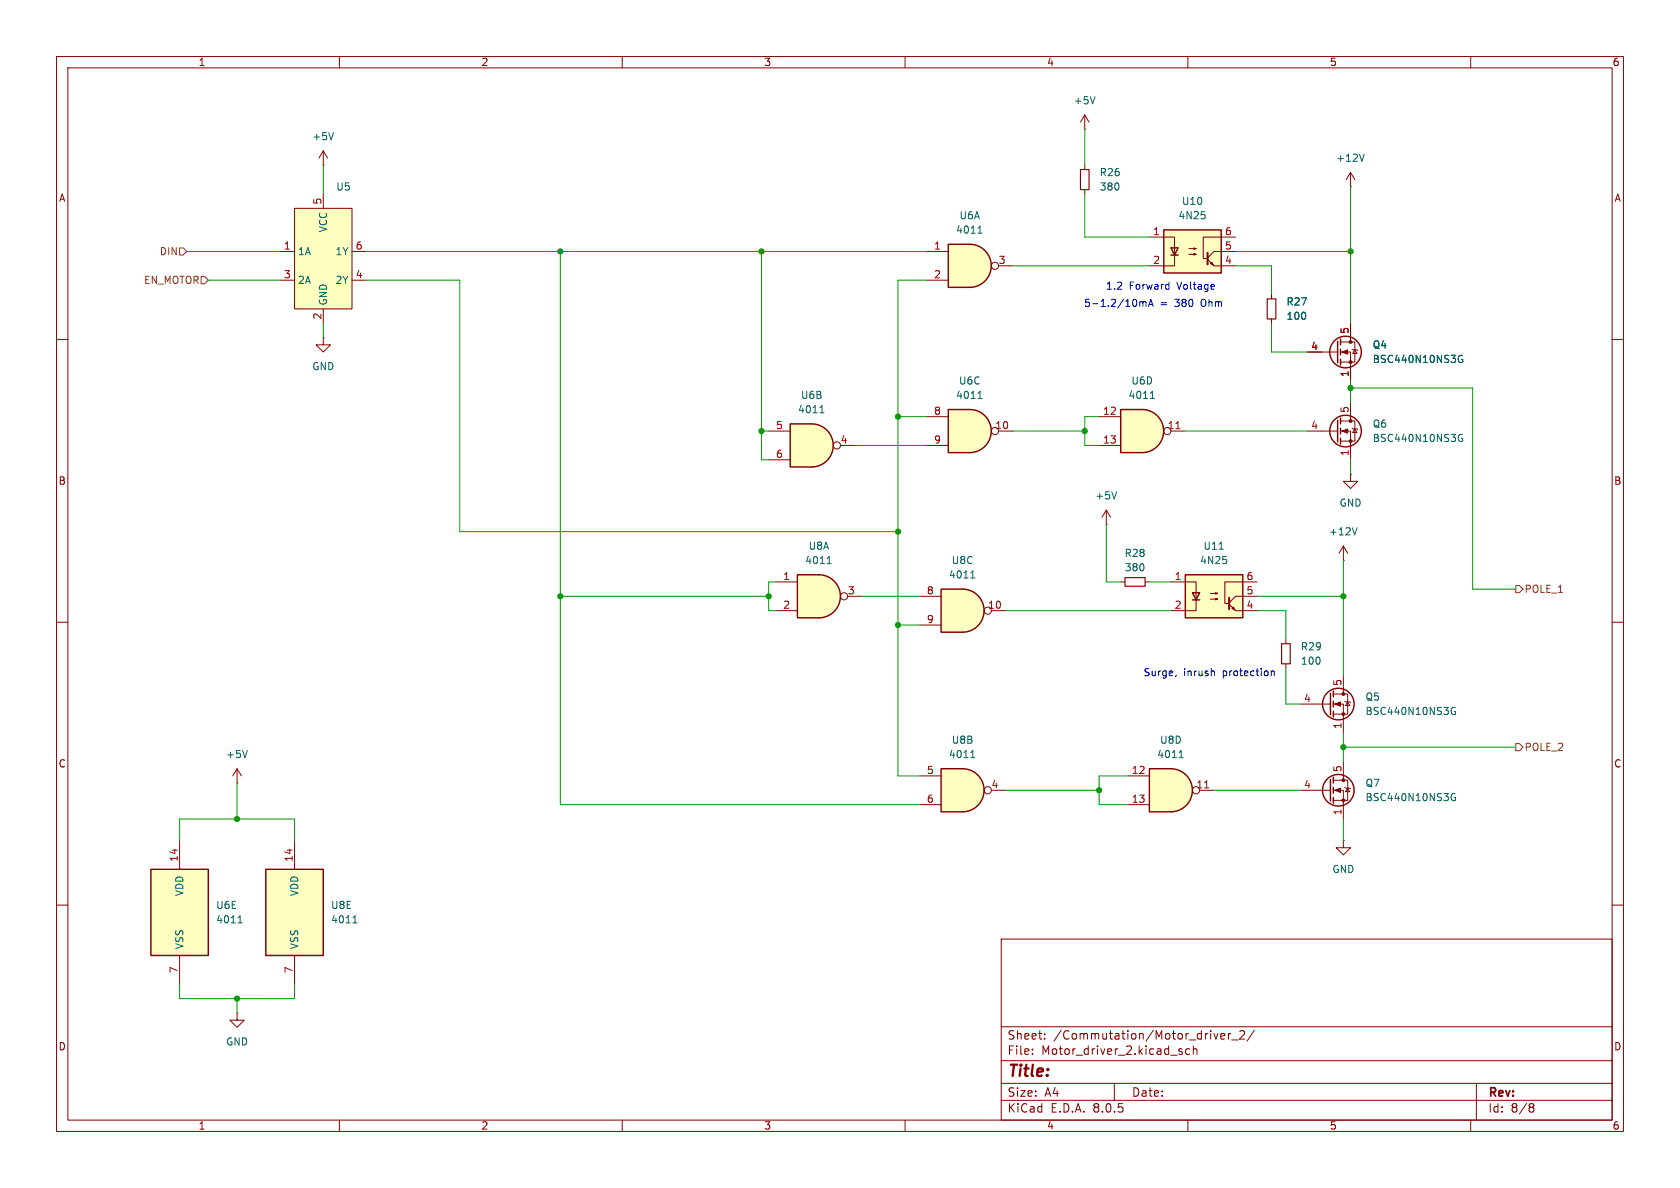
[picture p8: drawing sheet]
<svg xmlns="http://www.w3.org/2000/svg" width="297mm" height="210mm" viewBox="0 0 297 210" stroke-linecap="round" stroke-linejoin="round" font-family="sans-serif">
<g fill="none" stroke="#840000" stroke-width=".18">
<path d="M10 10h277v190h-277zM12 12h273v186h-273zM60 10v2M110 10v2M160 10v2M210 10v2M260 10v2M57.1 29.2h.1M57.1 26.7l-.7 1.2M57.1 26.7v2.5M57.1 26.7l.8 1.2M191.8 29.2v.8"/>
<path d="M191.8 33.5v.8M238.8 33h.1M238.8 30.5v2.5M238.8 30.5l-.8 1.3M238.8 30.5l.7 1.3M10 60h2M57.1 59.7v1.3h1.3l-1.3 1.2-1.2-1.2h1.2M57.1 59.7h.1M224.8 52.1v.7M224.8 56.4v.8M238.8 57.2v3.3M285 60h2"/>
<path d="M231.1 76.2h5.4M231.1 62.2h5.4M237 76.2h1.8v5.1M237 74.4h2.5v3.6h-2.5M237 62.2h1.8v5.1M237 60.5h2.5v3.5h-2.5M238.8 71.1v3.3M239 75.7l.1 .1h.8l.1 .1M239 61.7l.1 .1h.8l.1 .2M239.5 75.8l.4 .7h-.8zM239.5 61.8l.4 .7h-.8zM195.6 92.7h.1"/>
<path d="M195.6 90.2l-.8 1.2M195.6 90.2v2.5M195.6 90.2l.7 1.2M237.5 99.1h.1M237.5 96.5l-.8 1.3M237.5 96.5v2.6M237.5 96.5l.8 1.3M10 110h2M227.3 113v.8M227.3 117.3v.8M237.5 119.4v3.3M285 110h2"/>
<path d="M41.9 138.4h.1M41.9 135.9l-.8 1.3M41.9 135.9v2.5M41.9 135.9l.8 1.3M229.9 139.7h5.3M229.9 124.5h5.3M235.7 139.7h1.8v5.1M235.7 137.9h2.6v3.6h-2.6M235.7 124.5h1.8v5M235.7 122.7h2.6v3.5h-2.6M237.5 134.6v3.3M237.7 139.2l.2 .1h.7l.2 .1"/>
<path d="M237.7 124l.2 .1h.7l.2 .1M238.3 139.3l.3 .7h-.7zM238.3 124.1l.3 .6h-.7zM10 160h2M237.5 148.6v1.3h1.3l-1.3 1.2-1.3-1.2h1.3M237.5 148.6h.1M285 160h2M41.9 179.1v1.2h1.3l-1.3 1.3-1.3-1.3h1.3M41.9 179.1h.1M177 166h108v32h-108zM60 198v2M110 198v2"/>
<path d="M160 198v2M177 194.5h108M177 191.5h108M177 187.5h108M177 181.5h108M182.5 186.3v.1M182.5 185.5v.1M184.7 183.6v.1M184.7 182.8v.1M197 191.5v3M208.5 185.8l.5 .2v.1v.2l-.5 .1M208.5 185.5h.5"/>
<path d="M210 198v2M210.3 185.5l-.4-.1-.3 .3v.4l.1 .2h.6M211 185.5l.2-.1 .3 .1 .1 .9M211 184.9v1.5M215.3 182.7l-.3 1M215.8 183.2l.7-.1v-.3l-.5-.1-.2 .2 .1 .7h.6M217.2 182.7v1M217.6 182.7l-.3 .1-.1 .2M217.7 183.8h1.2M219.2 182.3l.5-.1 .3 .1v.3l-.9 1.1h.9M221.7 182.1l-1.2 2M260 198v2"/>
<path d="M261 191.5v6.5M270.6 195.1h.3l.3 .3-.3 .3M270.6 195.7h.3M270.9 195.7l.2 .2 .1 .4-.3 .3h-.3"/>
</g>
<path d="M59 23.4l-.5 1.3M241.2 27.2l-.4 1.3M258.5 76.8a.59 .59 0 0 0-.7 .6 .59 .59 0 0 0 .7 .6l.1-.5h-.3M258.5 62.9a.59 .59 0 0 0-.7 .5 .59 .59 0 0 0 .7 .6l.1-.5h-.3M197.4 86.9l-.4 1.3M239.9 93.3l-.4 1.3M43.7 132.7l-.4 1.2M257.3 125.1a.59 .59 0 0 0-.8 .6 .59 .59 0 0 0 .8 .5v-.4h-.2M257.3 140.3a.59 .59 0 0 0-.8 .6 .59 .59 0 0 0 .8 .6v-.5h-.2" fill="none" stroke="#006464" stroke-width=".18"/>
<path d="M191 30h1.5v3.5h-1.5zM224 52.8h1.6v3.6h-1.6zM226.6 113.8h1.5v3.5h-1.5z" fill="none" stroke="#840000" stroke-width=".2"/>
<g fill="none" stroke="#840000" stroke-width=".25">
<path d="M237 59.9v1.1M236.5 60.3v3.8M236.5 74.3v3.8M237 61.7v1M237 63.5v1M237 73.9v1M237 75.7v1M237 77.5v1M235.2 122.6v3.8M235.2 137.8v3.8M235.7 122.2v1M235.7 124v1"/>
<path d="M235.7 125.7v1M235.7 137.4v1M235.7 139.2v1M235.7 141v1"/>
<circle cx="237.9" cy="76.2" r="2.79"/>
<circle cx="237.9" cy="62.2" r="2.79"/>
<circle cx="236.6" cy="139.7" r="2.79"/>
<circle cx="236.6" cy="124.5" r="2.79"/>
</g>
<g fill="#840000" stroke="#840000" stroke-width=".18">
<path d="M237.2 76.2l1.1-.4v.8z"/>
<path d="M237.2 62.2l1.1-.4v.8z"/>
<path d="M236 139.7l1-.4v.8z"/>
<path d="M236 124.5l1-.4v.7z"/>
<circle cx="238.8" cy="78" r=".25"/>
<circle cx="238.8" cy="74.4" r=".25"/>
<circle cx="238.8" cy="64" r=".25"/>
<circle cx="238.8" cy="60.5" r=".25"/>
<circle cx="237.5" cy="141.5" r=".25"/>
<circle cx="237.5" cy="137.9" r=".25"/>
<circle cx="237.5" cy="126.2" r=".25"/>
<circle cx="237.5" cy="122.7" r=".25"/>
</g>
<path d="M52.1 36.8h10.1v17.8h-10.1z" fill="#ffffc2"/>
<path d="M52.1 36.8h10.1v17.8h-10.1zM57.1 34.3v2.5M49.5 44.5h2.6M49.5 49.5h2.6M57.1 54.6v2.6M62.2 44.5h2.6M62.2 49.5h2.6" fill="none" stroke="#840000" stroke-width=".18"/>
<path d="M47 153.7h10.1v15.2h-10.1z" fill="#ffffc2"/>
<path d="M47 153.7h10.1v15.2h-10.1z" fill="none" stroke="#840000" stroke-width=".25"/>
<path d="M52.1 148.6v5.1M52.1 168.9v5.1" fill="none" stroke="#840000" stroke-width=".18"/>
<path d="M62.4 163.1h.7M62.5 162.2l.3-.3v1.2" fill="none" stroke="#006464" stroke-width=".18"/>
<path d="M26.7 153.7h10.1v15.2h-10.1z" fill="#ffffc2"/>
<path d="M26.7 153.7h10.1v15.2h-10.1z" fill="none" stroke="#840000" stroke-width=".25"/>
<path d="M31.7 148.6v5.1M31.7 168.9v5.1" fill="none" stroke="#840000" stroke-width=".18"/>
<path d="M42.1 163.1h.7M42.2 162.2l.2-.3v1.2" fill="none" stroke="#006464" stroke-width=".18"/>
<path d="M144.8 101.6a3.8 3.8 0 0 1 3.8 3.8 3.8 3.8 0 0 1-3.8 3.8z" fill="#ffffc2" stroke="#ffffc2" stroke-width=".18"/>
<path d="M141 101.6h3.8v7.6h-3.8z" fill="#ffffc2"/>
<path d="M141 101.6h3.8a3.8 3.8 0 0 1 3.8 3.8 3.8 3.8 0 0 1-3.8 3.8h-3.8z" fill="none" stroke="#840000" stroke-width=".25"/>
<g fill="none" stroke="#840000" stroke-width=".18">
<path d="M137.2 102.9h3.8M137.2 108h3.8M149.9 105.4h2.5"/>
<circle cx="149.2" cy="105.4" r=".63"/>
</g>
<path d="M146.2 99.6h.7M146.3 98.7l.3-.3v1.2" fill="none" stroke="#006464" stroke-width=".18"/>
<path d="M170.2 135.9a3.8 3.8 0 0 1 3.8 3.8 3.8 3.8 0 0 1-3.8 3.8z" fill="#ffffc2" stroke="#ffffc2" stroke-width=".18"/>
<path d="M166.4 135.9h3.8v7.6h-3.8z" fill="#ffffc2"/>
<path d="M166.4 135.9h3.8a3.8 3.8 0 0 1 3.8 3.8 3.8 3.8 0 0 1-3.8 3.8h-3.8z" fill="none" stroke="#840000" stroke-width=".25"/>
<g fill="none" stroke="#840000" stroke-width=".18">
<path d="M162.6 137.2h3.8M175.3 139.7h2.5M162.6 142.2h3.8"/>
<circle cx="174.6" cy="139.7" r=".63"/>
</g>
<path d="M171.6 133.9h.7M171.7 133l.3-.3v1.2" fill="none" stroke="#006464" stroke-width=".18"/>
<path d="M170.2 104.1a3.8 3.8 0 0 1 3.8 3.9 3.8 3.8 0 0 1-3.8 3.8z" fill="#ffffc2" stroke="#ffffc2" stroke-width=".18"/>
<path d="M166.4 104.1h3.8v7.7h-3.8z" fill="#ffffc2"/>
<path d="M166.4 104.1h3.8a3.8 3.8 0 0 1 3.8 3.9 3.8 3.8 0 0 1-3.8 3.8h-3.8z" fill="none" stroke="#840000" stroke-width=".25"/>
<g fill="none" stroke="#840000" stroke-width=".18">
<path d="M162.6 105.4h3.8M162.6 110.5h3.8M175.3 108h2.5"/>
<circle cx="174.6" cy="107.9" r=".63"/>
</g>
<path d="M171.6 102.2h.7M171.7 101.2l.3-.3v1.3" fill="none" stroke="#006464" stroke-width=".18"/>
<path d="M171.4 72.4a3.8 3.8 0 0 1 3.8 3.8 3.8 3.8 0 0 1-3.8 3.8z" fill="#ffffc2" stroke="#ffffc2" stroke-width=".18"/>
<path d="M167.6 72.4h3.8v7.6h-3.8z" fill="#ffffc2"/>
<path d="M167.6 72.4h3.8a3.8 3.8 0 0 1 3.8 3.8 3.8 3.8 0 0 1-3.8 3.8h-3.8z" fill="none" stroke="#840000" stroke-width=".25"/>
<g fill="none" stroke="#840000" stroke-width=".18">
<path d="M163.8 73.7h3.8M163.8 78.7h3.8M176.5 76.2h2.6"/>
<circle cx="175.9" cy="76.2" r=".63"/>
</g>
<path d="M172.9 70.4h.7M173 69.5l.3-.3v1.2" fill="none" stroke="#006464" stroke-width=".18"/>
<path d="M143.5 74.9a3.8 3.8 0 0 1 3.8 3.8 3.8 3.8 0 0 1-3.8 3.9z" fill="#ffffc2" stroke="#ffffc2" stroke-width=".18"/>
<path d="M139.7 74.9h3.8v7.7h-3.8z" fill="#ffffc2"/>
<path d="M139.7 74.9h3.8a3.8 3.8 0 0 1 3.8 3.8 3.8 3.8 0 0 1-3.8 3.9h-3.8z" fill="none" stroke="#840000" stroke-width=".25"/>
<g fill="none" stroke="#840000" stroke-width=".18">
<path d="M135.9 76.2h3.8M148.6 78.7h2.5M135.9 81.3h3.8"/>
<circle cx="148" cy="78.7" r=".63"/>
</g>
<path d="M145 73h.7M145.1 72l.2-.3v1.3" fill="none" stroke="#006464" stroke-width=".18"/>
<path d="M207 135.9a3.8 3.8 0 0 1 3.8 3.8 3.8 3.8 0 0 1-3.8 3.8z" fill="#ffffc2" stroke="#ffffc2" stroke-width=".18"/>
<path d="M203.2 135.9h3.8v7.6h-3.8z" fill="#ffffc2"/>
<path d="M203.2 135.9h3.8a3.8 3.8 0 0 1 3.8 3.8 3.8 3.8 0 0 1-3.8 3.8h-3.8z" fill="none" stroke="#840000" stroke-width=".25"/>
<g fill="none" stroke="#840000" stroke-width=".18">
<path d="M191.8 22.9h.1M191.8 20.3l-.8 1.3M191.8 20.3v2.6M191.8 20.3l.7 1.3M238.8 83.8v1.3h1.2l-1.2 1.3-1.3-1.3h1.3M238.8 83.8h.1M199.4 137.2h3.8M212.1 139.7h2.5M199.4 142.2h3.8"/>
<circle cx="211.5" cy="139.7" r=".63"/>
</g>
<path d="M213 139.3h.7" fill="none" stroke="#a90000" stroke-width=".18"/>
<path d="M193.6 17.1l-.4 1.3M208.5 133.9h.7M208.6 133l.2-.3v1.2" fill="none" stroke="#006464" stroke-width=".18"/>
<path d="M201.9 72.4a3.8 3.8 0 0 1 3.8 3.8 3.8 3.8 0 0 1-3.8 3.8z" fill="#ffffc2" stroke="#ffffc2" stroke-width=".18"/>
<path d="M198.1 72.4h3.8v7.6h-3.8z" fill="#ffffc2"/>
<path d="M198.1 72.4h3.8a3.8 3.8 0 0 1 3.8 3.8 3.8 3.8 0 0 1-3.8 3.8h-3.8z" fill="none" stroke="#840000" stroke-width=".25"/>
<g fill="none" stroke="#840000" stroke-width=".18">
<path d="M194.3 73.7h3.8M194.3 78.7h3.8M207 76.2h2.5"/>
<circle cx="206.4" cy="76.2" r=".63"/>
</g>
<path d="M207.9 75.8h.7" fill="none" stroke="#a90000" stroke-width=".18"/>
<path d="M203.4 70.4h.7M203.5 69.5l.2-.3v1.2" fill="none" stroke="#006464" stroke-width=".18"/>
<path d="M205.7 40.6h10.2v7.7h-10.2z" fill="#ffffc2"/>
<path d="M205.7 40.6h10.2v7.7h-10.2zM207 43.8h1.3l-.7 1.3zM207 45.1h1.3" fill="none" stroke="#840000" stroke-width=".25"/>
<path d="M203.2 41.9h4.4v5.1h-4.4M210.2 45h1.3l-.4 .1v-.3l.4 .2M210.2 43.9h1.3l-.4 .2v-.3l.4 .1M213.5 45.8l1.1 1.2h3.8M214 46.6l.2-.2 .3 .5zM218.4 41.9h-5.7v3.8h.7M218.4 44.5h-3.8l-1.1 1.1" fill="none" stroke="#840000" stroke-width=".18"/>
<path d="M213.5 44.7v2" fill="none" stroke="#840000" stroke-width=".36"/>
<path d="M213 38v.6" fill="none" stroke="#006464" stroke-width=".18"/>
<path d="M209.5 101.6h10.2v7.6h-10.2z" fill="#ffffc2"/>
<path d="M209.5 101.6h10.2v7.6h-10.2zM210.8 104.8h1.3l-.6 1.2zM210.8 106h1.3" fill="none" stroke="#840000" stroke-width=".25"/>
<path d="M198.1 102.9h.8M202.4 102.9h.8M207 102.9h4.5v5.1h-4.5M214 105.9h1.3l-.4 .1v-.2l.4 .1M214 104.9h1.3l-.4 .1v-.2l.4 .1M217.3 106.8l1.1 1.2h3.8M217.8 107.6l.3-.3 .2 .5zM222.2 102.9h-5.7v3.8h.7M222.2 105.4h-3.8l-1.1 1.2" fill="none" stroke="#840000" stroke-width=".18"/>
<path d="M217.3 105.7v2" fill="none" stroke="#840000" stroke-width=".36"/>
<path d="M215.5 97.1h.8M216.8 99v.5" fill="none" stroke="#006464" stroke-width=".18"/>
<path d="M198.9 102.1h3.5v1.5h-3.5z" fill="none" stroke="#840000" stroke-width=".2"/>
<path d="M171.4 43.2a3.8 3.8 0 0 1 3.8 3.8 3.8 3.8 0 0 1-3.8 3.8z" fill="#ffffc2" stroke="#ffffc2" stroke-width=".18"/>
<path d="M167.6 43.2h3.8v7.6h-3.8z" fill="#ffffc2"/>
<path d="M167.6 43.2h3.8a3.8 3.8 0 0 1 3.8 3.8 3.8 3.8 0 0 1-3.8 3.8h-3.8z" fill="none" stroke="#840000" stroke-width=".25"/>
<g fill="none" stroke="#840000" stroke-width=".18">
<path d="M163.8 44.5h3.8M163.8 49.5h3.8M176.5 47h2.6M224.8 52.1v.7M224.8 56.4v.8M238.8 57.2v2.5M231.1 62.2h2.6M238.8 64.8v2.5"/>
<circle cx="175.9" cy="47" r=".63"/>
</g>
<path d="M172.9 41.2h.7M173 40.3l.3-.4v1.3M258.5 62.9a.59 .59 0 0 0-.7 .5 .59 .59 0 0 0 .7 .6l.1-.5h-.3" fill="none" stroke="#006464" stroke-width=".18"/>
<path d="M31.7 43.8h.7l.6 .7-.6 .6h-.7zM35.6 48.9h.6l.6 .6-.6 .7h-.6zM268 103.5h.6l.6 .6-.6 .7h-.6zM268 131.4h.6l.6 .7-.6 .6h-.6z" fill="none" stroke="#725600" stroke-width=".18"/>
<g fill="none" stroke="#0000c2" stroke-width=".18">
<path d="M201.5 53.3v.9M201.5 53.5l.4-.2 .2 .2M202.1 53.5l.1-.2 .3 .1 .1 .8M202.1 53.5v.7M203 54.2l.4-1.3 .5 1.3M203.1 53.8h.7M206.5 50.3h.2M206.7 49.9v1.2M206.7 51.1h-.2M207.9 119.4l-.1 .2M214.5 118.6l.2 .2v.7M224.7 118.6v.9"/>
<path d="M224.7 118.7l.2-.1 .3 .1 .1 .8"/>
</g>
<g fill="none" stroke="#009600" stroke-width=".18">
<path d="M57.1 29.2v5.1M191.8 22.9v6.3M191.8 34.3v7.6h11.4M238.8 33v24.2M33 44.5h16.5M36.8 49.5h12.7M57.1 57.2v2.5M64.8 49.5h16.5v44.5h77.4M64.8 44.5h99M99.1 44.5v97.7h63.5M134.6 44.5v36.8h1.3M163.8 49.5h-5.1v87.7h3.9"/>
<path d="M179.1 47h24.1M218.4 44.5h20.4M218.4 47h6.4v5.1M224.8 57.2v5h6.3M134.6 76.2h1.3M151.1 78.7h12.7M158.7 73.7h5.1M179.1 76.2h12.7M194.3 73.7h-2.5v5h2.5M209.5 76.2h21.6M238.8 67.3v3.8M238.8 68.6h21.5v35.5h7.7"/>
<path d="M195.6 92.7v10.2h2.5M237.5 99.1v20.3M238.8 81.3v2.5M99.1 105.4h36.8M137.2 102.9h-1.3v5.1h1.3M152.4 105.4h10.2M158.7 110.5h3.9M177.8 108h29.2M203.2 102.9h3.8M222.2 108h5.1v5M222.2 105.4h15.3M227.3 118.1v6.4h2.6"/>
<path d="M41.9 138.4v6.4M177.8 139.7h16.5M199.4 137.2h-5.1v5h5.1M214.6 139.7h15.3M237.5 129.5v5.1M237.5 132.1h30.5M31.7 148.6v-3.8h20.4v3.8M237.5 144.8v3.8M31.7 174v2.5h20.4v-2.5M41.9 176.5v2.6"/>
</g>
<g fill="#009600" stroke="#009600" stroke-width=".18">
<circle cx="237.5" cy="105.4" r=".46"/>
<circle cx="238.8" cy="68.6" r=".46"/>
<circle cx="237.5" cy="132.1" r=".46"/>
<circle cx="134.6" cy="76.2" r=".46"/>
<circle cx="99.1" cy="105.4" r=".46"/>
<circle cx="134.6" cy="44.5" r=".46"/>
<circle cx="41.9" cy="176.5" r=".46"/>
<circle cx="99.1" cy="44.5" r=".46"/>
<circle cx="41.9" cy="144.8" r=".46"/>
<circle cx="158.7" cy="94" r=".46"/>
<circle cx="158.7" cy="110.5" r=".46"/>
<circle cx="135.9" cy="105.4" r=".46"/>
<circle cx="194.3" cy="139.7" r=".46"/>
<circle cx="158.7" cy="73.7" r=".46"/>
<circle cx="238.8" cy="44.5" r=".46"/>
<circle cx="191.8" cy="76.2" r=".46"/>
</g>
<text font-size="2.8" fill="#840000" x="178" y="190.9">Title:</text>
<g font-size="2.1" fill="#840000">
<text x="178" y="184">Sheet:</text>
<text x="186.2" y="184">/Commutation/Motor_driver_2/</text>
<text x="178" y="186.7">File:</text>
<text x="184.1" y="186.7">Motor_driver_2.kicad_sch</text>
<text x="178" y="196.9">KiCad</text>
<text x="178" y="194.1">Size:</text>
<text x="184.7" y="194.1">A4</text>
<text x="185.7" y="196.9">E.D.A.</text>
<text x="193.3" y="196.9">8.0.5</text>
<text x="200" y="194.1">Date:</text>
<text x="263" y="194.3">Rev:</text>
<text x="263" y="196.9">Id:</text>
<text x="267.1" y="196.9">8/8</text>
</g>
<g font-size="1.8" fill="#840000">
<text x="35" y="11.9">1</text>
<text x="85" y="11.9">2</text>
<text x="135" y="11.9">3</text>
<text x="185" y="11.9">4</text>
<text x="235" y="11.9">5</text>
<text x="285" y="11.9">6</text>
<text x="10.3" y="35.9">A</text>
<text x="285.3" y="35.9">A</text>
<text x="10.3" y="85.9">B</text>
<text x="285.3" y="85.9">B</text>
<text x="10.3" y="135.9">C</text>
<text x="285.3" y="135.9">C</text>
<text x="10.3" y="185.9">D</text>
<text x="285.3" y="185.9">D</text>
<text x="35" y="199.9">1</text>
<text x="85" y="199.9">2</text>
<text x="135" y="199.9">3</text>
<text x="185" y="199.9">4</text>
<text x="235" y="199.9">5</text>
<text x="285" y="199.9">6</text>
</g>
<g font-size="1.8" fill="#006464">
<text x="189.7" y="18.6">+5V</text>
<text x="55.1" y="25">+5V</text>
<text x="236.1" y="28.8">+12V</text>
<text x="59.4" y="33.9">U5</text>
<text x="194.3" y="33.9">380</text>
<text x="194.3" y="31.3">R26</text>
<text x="58" y="41.2" transform="rotate(-90 58 41.2)">VCC</text>
<text x="168.9" y="41.5">4011</text>
<text x="169.5" y="39">U6A</text>
<text x="208.2" y="39">4N25</text>
<text x="208.8" y="36.4">U10</text>
<text x="52.6" y="45.3">1A</text>
<text x="59.2" y="45.3">1Y</text>
<text x="52.6" y="50.4">2A</text>
<text x="59.2" y="50.4">2Y</text>
<text x="58" y="54.1" transform="rotate(-90 58 54.1)">GND</text>
<text x="227.3" y="56.7">100</text>
<text x="227.3" y="54.2">R27</text>
<text x="55.1" y="65.6">GND</text>
<text x="242.6" y="61.8">Q4</text>
<text x="242.6" y="64.4">BSC440N10NS3G</text>
<text x="141.5" y="70.7">U6B</text>
<text x="168.9" y="70.7">4011</text>
<text x="169.4" y="68.2">U6C</text>
<text x="199.4" y="70.7">4011</text>
<text x="199.9" y="68.2">U6D</text>
<text x="141" y="73.3">4011</text>
<text x="242.6" y="75.8">Q6</text>
<text x="242.6" y="78.3">BSC440N10NS3G</text>
<text x="193.5" y="88.5">+5V</text>
<text x="236.7" y="89.8">GND</text>
<text x="234.8" y="94.8">+12V</text>
<text x="142.3" y="99.9">4011</text>
<text x="142.9" y="97.4">U8A</text>
<text x="168.2" y="99.9">U8C</text>
<text x="198.7" y="98.7">R28</text>
<text x="198.7" y="101.2">380</text>
<text x="212" y="99.9">4N25</text>
<text x="212.7" y="97.4">U11</text>
<text x="167.7" y="102.5">4011</text>
<text x="229.9" y="117.7">100</text>
<text x="229.9" y="115.2">R29</text>
<text x="241.3" y="124.1">Q5</text>
<text x="168.2" y="131.7">U8B</text>
<text x="205" y="131.7">U8D</text>
<text x="241.3" y="126.6">BSC440N10NS3G</text>
<text x="39.9" y="134.2">+5V</text>
<text x="167.7" y="134.2">4011</text>
<text x="204.5" y="134.2">4011</text>
<text x="241.3" y="139.3">Q7</text>
<text x="241.3" y="141.8">BSC440N10NS3G</text>
<text x="235.5" y="154.5">GND</text>
<text x="32.6" y="158.5" transform="rotate(-90 32.6 158.5)">VDD</text>
<text x="38.1" y="160.9">U6E</text>
<text x="52.9" y="158.5" transform="rotate(-90 52.9 158.5)">VDD</text>
<text x="58.4" y="160.9">U8E</text>
<text x="32.6" y="167.9" transform="rotate(-90 32.6 167.9)">VSS</text>
<text x="38.1" y="163.4">4011</text>
<text x="52.9" y="167.9" transform="rotate(-90 52.9 167.9)">VSS</text>
<text x="58.4" y="163.4">4011</text>
<text x="39.9" y="185">GND</text>
</g>
<g font-size="1.8" fill="#a90000">
<text x="56.9" y="36.3" transform="rotate(-90 56.9 36.3)">5</text>
<text x="203.8" y="41.7">1</text>
<text x="216.5" y="41.7">6</text>
<text x="50.1" y="44.2">1</text>
<text x="62.8" y="44.2">6</text>
<text x="165" y="44.2">1</text>
<text x="176.5" y="46.7">3</text>
<text x="203.8" y="46.7">2</text>
<text x="216.5" y="46.7">4</text>
<text x="216.5" y="44.2">5</text>
<text x="50.1" y="49.3">3</text>
<text x="62.8" y="49.3">4</text>
<text x="165" y="49.3">2</text>
<text x="56.9" y="56.6" transform="rotate(-90 56.9 56.6)">2</text>
<text x="238.5" y="59.1" transform="rotate(-90 238.5 59.1)">5</text>
<text x="231.7" y="62">4</text>
<text x="238.5" y="66.7" transform="rotate(-90 238.5 66.7)">1</text>
<text x="137.1" y="75.9">5</text>
<text x="165" y="73.4">8</text>
<text x="175.9" y="75.9">10</text>
<text x="194.9" y="73.4">12</text>
<text x="206.3" y="75.9">11</text>
<text x="231.7" y="75.9">4</text>
<text x="238.5" y="73.1" transform="rotate(-90 238.5 73.1)">5</text>
<text x="137.1" y="81">6</text>
<text x="148.5" y="78.5">4</text>
<text x="165" y="78.5">9</text>
<text x="194.9" y="78.5">13</text>
<text x="238.5" y="80.7" transform="rotate(-90 238.5 80.7)">1</text>
<text x="138.4" y="102.6">1</text>
<text x="138.4" y="107.7">2</text>
<text x="149.8" y="105.2">3</text>
<text x="163.8" y="105.2">8</text>
<text x="174.6" y="107.7">10</text>
<text x="207.6" y="102.6">1</text>
<text x="207.6" y="107.7">2</text>
<text x="220.3" y="107.7">4</text>
<text x="220.3" y="105.2">5</text>
<text x="220.3" y="102.6">6</text>
<text x="163.8" y="110.2">9</text>
<text x="230.4" y="124.2">4</text>
<text x="237.2" y="121.4" transform="rotate(-90 237.2 121.4)">5</text>
<text x="237.2" y="129" transform="rotate(-90 237.2 129)">1</text>
<text x="163.8" y="136.9">5</text>
<text x="200" y="136.9">12</text>
<text x="237.2" y="136.6" transform="rotate(-90 237.2 136.6)">5</text>
<text x="163.8" y="142">6</text>
<text x="175.2" y="139.4">4</text>
<text x="200" y="142">13</text>
<text x="211.4" y="139.4">11</text>
<text x="230.4" y="139.4">4</text>
<text x="237.2" y="144.2" transform="rotate(-90 237.2 144.2)">1</text>
<text x="31.5" y="152.4" transform="rotate(-90 31.5 152.4)">14</text>
<text x="51.8" y="152.4" transform="rotate(-90 51.8 152.4)">14</text>
<text x="31.5" y="172.2" transform="rotate(-90 31.5 172.2)">7</text>
<text x="51.8" y="172.2" transform="rotate(-90 51.8 172.2)">7</text>
</g>
<g font-size="1.8" fill="#725600">
<text x="28.2" y="45.3">DIN</text>
<text x="25.4" y="50.4">EN_MOTOR</text>
<text x="269.4" y="105">POLE_1</text>
<text x="269.4" y="132.9">POLE_2</text>
</g>
<g font-size="1.8" fill="#0000c2">
<text x="195.4" y="51.4">1.2</text>
<text x="199.6" y="51.4">Forward</text>
<text x="208.2" y="51.4">Voltage</text>
<text x="191.6" y="54.5">5-1.2/10mA</text>
<text x="205.1" y="54.5">=</text>
<text x="207.8" y="54.5">380</text>
<text x="212.6" y="54.5">Ohm</text>
<text x="202.1" y="119.7">Surge,</text>
<text x="209.2" y="119.7">inrush</text>
<text x="216.3" y="119.7">protection</text>
</g>
</svg>
